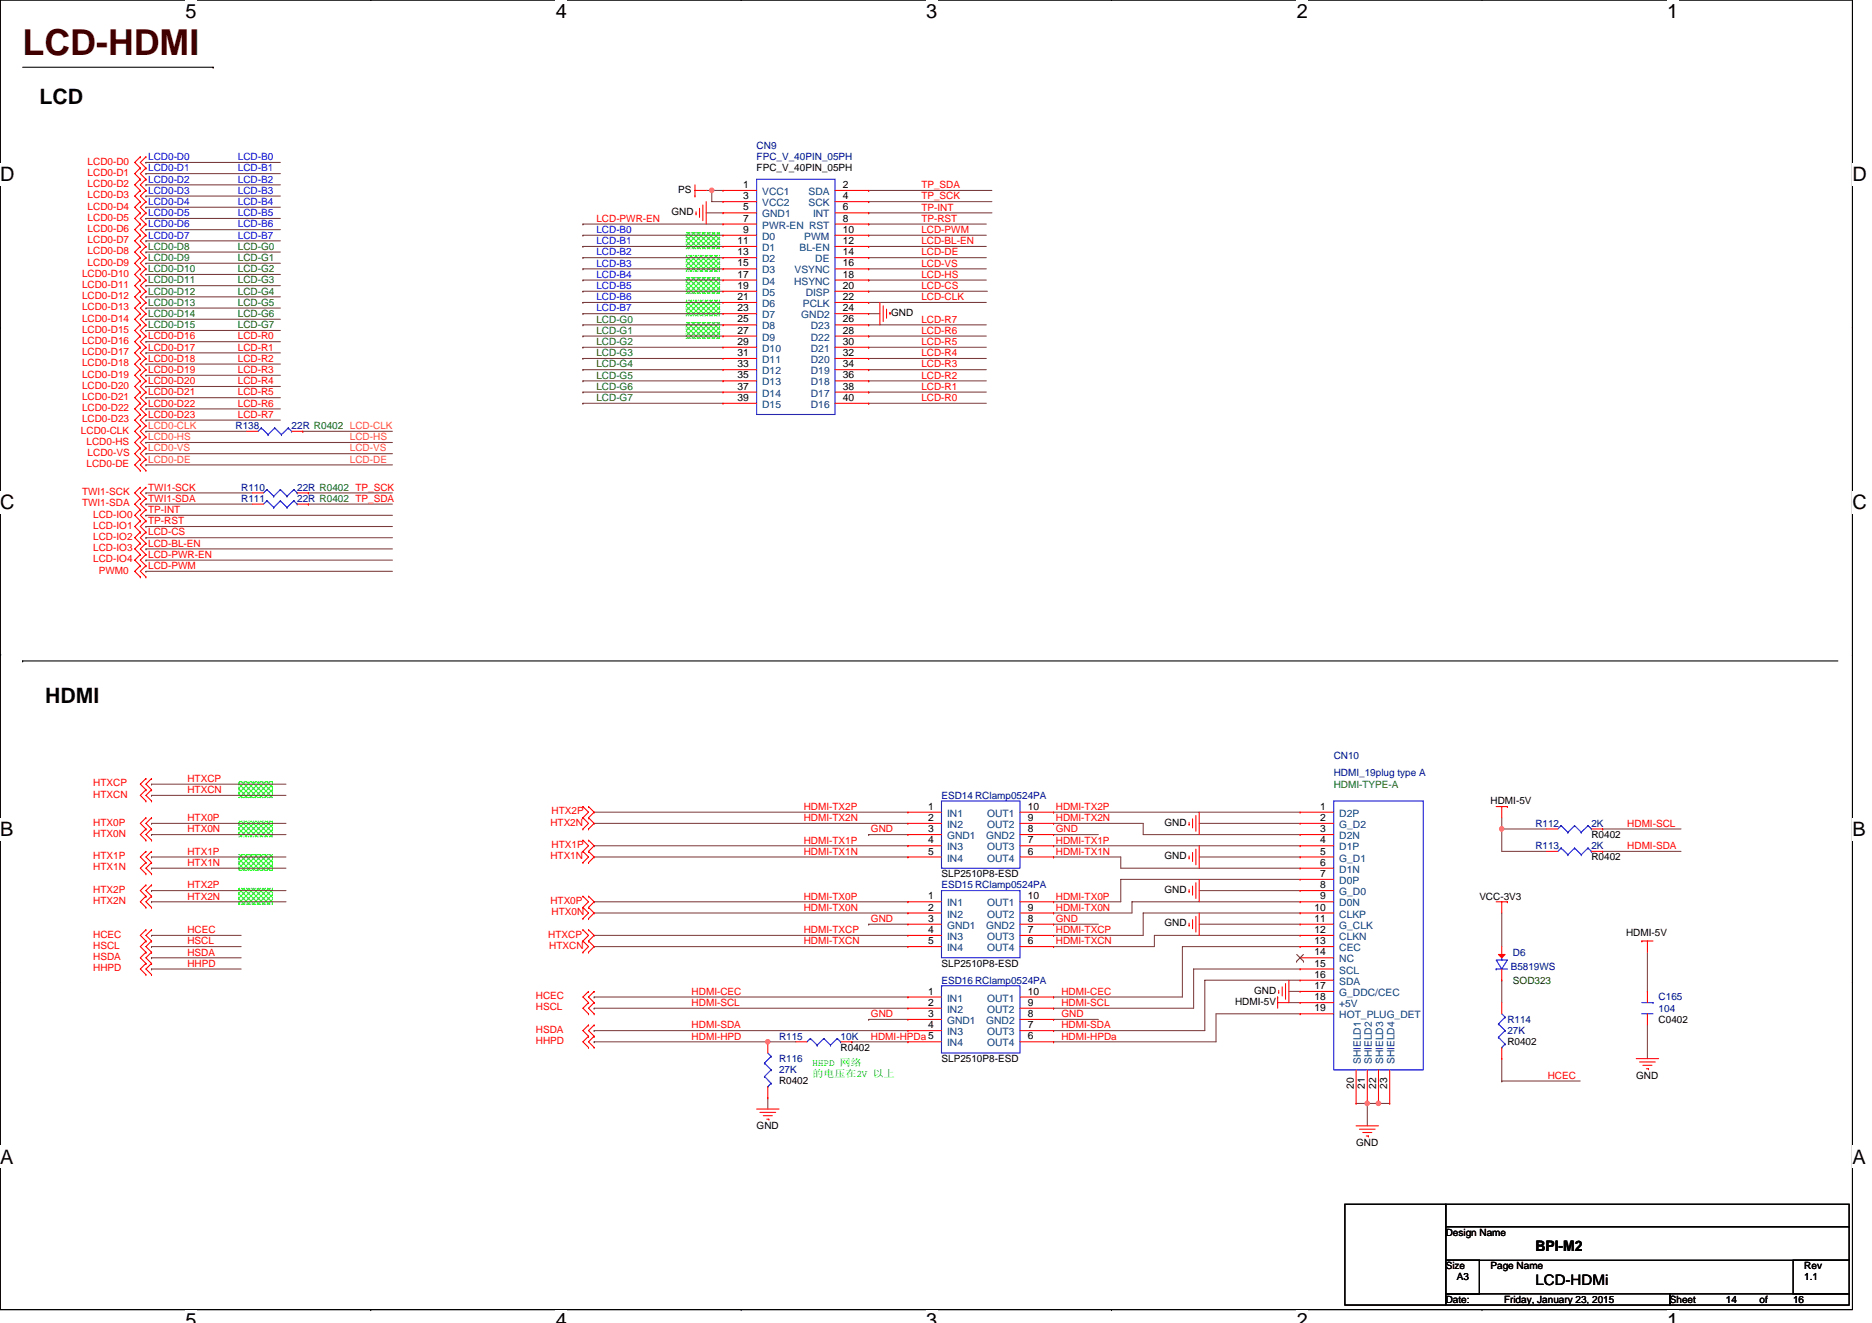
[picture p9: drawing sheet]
<svg xmlns="http://www.w3.org/2000/svg" width="297mm" height="210mm" viewBox="0 0 297 210" stroke-linecap="round" stroke-linejoin="round" font-family="sans-serif">
<path d="M0 0h293.9v207.9h-293.9z" fill="none" stroke="#000" stroke-width=".17"/>
<g fill="#fff">
<path d="M29.4 0h1.8v3.5h-1.8z"/>
<path d="M29.4 207.9h1.8v2h-1.8z"/>
</g>
<path d="M58.8 0h.1M58.8 207.9h.1" fill="none" stroke="#000" stroke-width=".17"/>
<g fill="#fff">
<path d="M88.2 0h1.8v3.5h-1.8z"/>
<path d="M88.2 207.9h1.8v2h-1.8z"/>
</g>
<path d="M117.6 0h.1M117.6 207.9h.1" fill="none" stroke="#000" stroke-width=".17"/>
<g fill="#fff">
<path d="M147 0h1.7v3.5h-1.7z"/>
<path d="M147 207.9h1.7v2h-1.7z"/>
</g>
<path d="M176.4 0h.1M176.4 207.9h.1" fill="none" stroke="#000" stroke-width=".17"/>
<g fill="#fff">
<path d="M205.8 0h1.7v3.5h-1.7z"/>
<path d="M205.8 207.9h1.7v2h-1.7z"/>
</g>
<path d="M235.2 0h.1M235.2 207.9h.1" fill="none" stroke="#000" stroke-width=".17"/>
<g fill="#fff">
<path d="M264.5 0h1.8v3.5h-1.8z"/>
<path d="M264.5 207.9h1.8v2h-1.8z"/>
<path d="M0 26h2.3v3.5h-2.3z"/>
<path d="M293.9 26h2.3v3.5h-2.3z"/>
<path d="M0 77.9h2.3v3.5h-2.3z"/>
<path d="M293.9 77.9h2.3v3.5h-2.3z"/>
</g>
<path d="M0 52h.1M293.9 52h.1" fill="none" stroke="#000" stroke-width=".17"/>
<g fill="#fff">
<path d="M0 129.9h2.1v3.5h-2.1z"/>
<path d="M293.9 129.9h2.1v3.5h-2.1z"/>
</g>
<path d="M0 103.9h.1M293.9 103.9h.1" fill="none" stroke="#000" stroke-width=".17"/>
<path d="M0 103.9h.1" fill="none" stroke="#000" stroke-width=".16"/>
<g fill="#fff">
<path d="M0 181.9h2.2v3.5h-2.2z"/>
<path d="M293.9 181.9h2.2v3.5h-2.2z"/>
</g>
<g fill="none" stroke="#000" stroke-width=".17">
<path d="M3.6 10.7h30.2M33.8 10.7h.1M3.6 104.9h.1M3.6 104.9h288M0 155.9h.1M293.9 155.9h.1M213.4 191.1h16v16h-16zM229.4 191.1h64v3.6h-64zM229.4 194.7h64v5.3h-64zM229.4 200h5.3v5.4h-5.3zM229.4 205.4h35.6v1.7h-35.6zM265 205.4h28.4v1.7h-28.4z"/>
<path d="M284.5 200h8.9v5.4h-8.9z"/>
</g>
<g fill="#0f0" stroke="#0f0" stroke-width=".17" stroke-dasharray="0 .3">
<path d="M108.9 47.6h5.3v2.5h-5.3z" fill-rule="evenodd"/>
<path d="M108.9 51.2h5.3v2.5h-5.3z" fill-rule="evenodd"/>
<path d="M108.9 40.5h5.3v2.5h-5.3z" fill-rule="evenodd"/>
<path d="M108.9 44.1h5.3v2.5h-5.3z" fill-rule="evenodd"/>
<path d="M108.9 37h5.3v2.5h-5.3z" fill-rule="evenodd"/>
<path d="M37.9 130.3h5.3v2.5h-5.3z" fill-rule="evenodd"/>
<path d="M37.9 135.7h5.3v2.5h-5.3z" fill-rule="evenodd"/>
<path d="M37.9 141h5.3v2.5h-5.3z" fill-rule="evenodd"/>
<path d="M37.9 124.1h5.3v2.5h-5.3z" fill-rule="evenodd"/>
</g>
<g fill="none" stroke="#804040" stroke-width=".17">
<path d="M23.2 32.9h.1M23.2 34.7h.1M23.2 36.4h.1M23.2 38.2h.1M23.2 31.1h.1M23.2 25.8h.1M23.2 27.6h.1M23.2 29.3h.1M23.2 32.9h21.3M23.2 34.7h21.3M23.2 36.4h21.3M23.2 38.2h21.3"/>
<path d="M23.2 31.1h21.3M23.2 25.8h21.3M23.2 27.6h21.3M23.2 29.3h21.3M92.5 35.6h.1M92.5 37.3h.1M92.5 39.1h.1M92.5 35.6h22.2M92.5 39.1h22.2M92.5 37.3h22.2M112.1 33.8h2.6M112.1 30.2h.8"/>
<path d="M112.9 30.2v1.8h1.8M112.9 30.2h.1M112.9 30.2h1.8M137.8 32h.1M137.8 30.2h.1M137.8 35.6h.1M137.8 33.8h.1M137.8 39.1h.1M137.8 37.3h.1M137.8 32h19.6M137.8 30.2h19.6M137.8 35.6h18.7"/>
<path d="M137.8 33.8h19.6M137.8 39.1h18.7M137.8 37.3h18.7M23.2 47.1h.1M23.2 43.6h.1M23.2 45.3h.1M23.2 40h.1M23.2 41.8h.1M23.2 48.9h.1M23.2 50.7h.1M23.2 52.5h.1M23.2 54.2h.1"/>
<path d="M23.2 56h.1M23.2 57.8h.1M23.2 59.6h.1M23.2 47.1h21.3M23.2 43.6h21.3M23.2 45.3h21.3M23.2 40h21.3M23.2 41.8h21.3M23.2 48.9h21.3M23.2 50.7h21.3M23.2 52.5h21.3M23.2 54.2h21.3"/>
<path d="M23.2 56h21.3M23.2 57.8h21.3M23.2 59.6h21.3M92.5 56.9h.1M92.5 55.1h.1M92.5 53.3h.1M92.5 51.6h.1M92.5 58.7h.1M92.5 46.2h.1M92.5 48h.1M92.5 49.8h.1M92.5 42.7h.1"/>
<path d="M92.5 40.9h.1M92.5 44.4h.1M92.5 56.9h22.2M92.5 55.1h22.2M92.5 53.3h22.2M92.5 51.6h22.2M92.5 40.9h22.2M92.5 44.4h22.2M92.5 48h22.2M92.5 46.2h22.2M92.5 42.7h22.2M92.5 58.7h22.2"/>
<path d="M92.5 49.8h22.2M137.8 49.8h1.8M137.8 40.9h.1M137.8 44.4h.1M137.8 48h.1M137.8 46.2h.1M137.8 42.7h.1M137.8 58.7h.1M137.8 51.6h.1M137.8 56.9h.1M137.8 55.1h.1M137.8 53.3h.1"/>
<path d="M137.8 56.9h18.7M137.8 55.1h18.7M137.8 53.3h18.7M137.8 51.6h18.7M137.8 40.9h18.7M137.8 44.4h18.7M137.8 48h18.7M137.8 46.2h18.9M137.8 42.7h18.7M137.8 58.7h18.7M23.2 78.2h.1M23.2 68.5h.1"/>
<path d="M23.2 61.3h.1M23.2 63.1h.1M23.2 64.9h.1M23.2 66.7h.1M23.2 73.8h.1M23.2 72h.1M23.2 70.2h.1M23.2 78.2h16.8M23.2 68.5h16M23.2 61.3h21.3M23.2 63.1h21.3M23.2 64.9h21.3"/>
<path d="M23.2 66.7h21.3M23.2 73.8h39.1M23.2 72h39.1M23.2 70.2h39.1M48 68.5h.1M48 68.5h14.3M48.9 78.2h.1M48.9 78.2h13.4M92.5 62.2h.1M92.5 64h.1M92.5 60.5h.1M92.5 60.5h22.2"/>
<path d="M92.5 64h22.2M92.5 62.2h22.2M137.8 60.5h.1M137.8 64h.1M137.8 62.2h.1M137.8 60.5h18.7M137.8 64h18.7M137.8 62.2h18.7M23.2 80h.1M23.2 90.7h.1M23.2 81.8h.1M23.2 83.6h.1"/>
<path d="M23.2 85.3h.1M23.2 87.1h.1M23.2 88.9h.1M23.2 80h16.8M23.2 90.7h39.1M23.2 81.8h39.1M23.2 83.6h39.1M23.2 85.3h39.1M23.2 87.1h39.1M23.2 88.9h39.1M48.9 80h.1M48.9 80h13.4"/>
<path d="M24 132.5h.1M24 130.7h.1M24 124.5h.1M24 137.8h.1M24 136h.1M24 126.2h.1M24 136h21.4M24 130.7h21.4M24 132.5h21.4M24 124.5h21.4M24 137.8h21.4M24 126.2h21.4"/>
<path d="M94.3 128.9h.1M94.3 130.7h.1M94.3 136h.1M94.3 134.2h.1M94.3 136h49.8M94.3 134.2h49.8M94.3 130.7h49.8M94.3 128.9h49.8M137.8 132.5h.1M137.8 132.5h6.3M167.2 130.7h14.2v1.8h24.9M167.2 136h10.6v1.8h28.5"/>
<path d="M167.2 136h.1M167.2 134.2h.1M167.2 130.7h.1M167.2 132.5h.1M167.2 128.9h.1M167.2 134.2h39.1M167.2 132.5h7.1M167.2 128.9h39.1M190.3 130.7h16M190.3 136h16M206.3 139.6h-28.5v3.5h-10.6M238.3 131.6h.1"/>
<path d="M238.3 131.6h7.1M238.3 131.6v3.5h7.1M238.3 129.8v1.8M254.3 135.1h.1M254.3 131.6h.1M254.3 135.1h12.4M254.3 131.6h12.4M24 143.1h.1M24 141.4h.1M24 153.8h.1M24 152h.1M24 150.2h.1"/>
<path d="M24 148.5h.1M24 150.2h14.3M24 148.5h14.3M24 143.1h21.4M24 141.4h21.4M24 153.8h14.3M24 152h14.3M94.3 158.2h.1M94.3 144.9h.1M94.3 143.1h.1M94.3 150.2h.1M94.3 148.5h.1"/>
<path d="M94.3 158.2h49.8M94.3 144.9h49.8M94.3 150.2h49.8M94.3 148.5h49.8M94.3 143.1h49.8M137.8 146.7h.1M137.8 146.7h6.3M167.2 144.9h.1M167.2 150.2h.1M167.2 148.5h.1M167.2 143.1h.1M167.2 146.7h.1"/>
<path d="M167.2 158.2h.1M167.2 146.7h7.1M190.3 146.7h16M190.3 141.4h16M204.5 159.1h1.8M204.5 157.4h1.8M206.3 143.1h-26.7v1.8h-12.4M206.3 144.9h-24.9v3.6h-14.2M206.3 148.5h-23.1v1.7h-16M206.3 150.2h-18.7v8h-20.4M206.3 153.8h-16.9v6.2h-22.2M206.3 155.6h-15.1v8h-24"/>
<path d="M238.3 155.6v3.5M238.3 144.9v5.3M261.4 151.1v6.3M94.3 160h.1M94.3 163.6h.1M94.3 165.4h.1M94.3 165.4h32M94.3 160h49.8M94.3 163.6h49.8M121.8 174.2v1.8M135.2 165.4h.1M135.2 165.4h8.9"/>
<path d="M137.8 161.8h.1M137.8 161.8h6.3M167.2 163.6h.1M167.2 160h.1M167.2 165.4h.1M167.2 161.8h.1M167.2 161.8h7.1M206.3 160.9h-13.3v4.5h-25.8M215.2 175.1h3.5M217 175.1h.1M217 175.1v3.6M218.7 175.1h.1"/>
<path d="M218.7 175.1h1.8M238.3 171.6h.1M238.3 168v3.6M238.3 171.6h12.4M261.4 162.7v5.3"/>
</g>
<g fill="#f0f" stroke="#f0f" stroke-width=".17">
<circle cx="112.9" cy="30.2" r=".35"/>
<circle cx="121.8" cy="165.3" r=".35"/>
<circle cx="216.9" cy="175.1" r=".35"/>
<circle cx="238.3" cy="131.6" r=".35"/>
<circle cx="218.7" cy="175.1" r=".35"/>
</g>
<g fill="none" stroke="#f00" stroke-width=".17">
<path d="M22.3 32h.1M22.3 30.2h.1M22.3 33.8h.1M22.3 35.6h.1M22.3 37.3h.1M22.3 39.1h.1M22.3 26.7h.1M22.3 24.9h.1M22.3 28.4h.1M22.3 30.2l-.9 .9 .9 .9M22.3 32l-.9 .9 .9 .9M22.3 33.8l-.9 .9 .9 .9"/>
<path d="M22.3 35.6l-.9 .8 .9 .9M22.3 37.3l-.9 .9 .9 .9M22.3 24.9l-.9 .9 .9 .9M22.3 26.7l-.9 .9 .9 .8M22.3 28.4l-.9 .9 .9 .9M22.3 39.1l-.9 .9 .9 .9M23.2 32h.1M23.2 30.2h.1M23.2 33.8h.1M23.2 35.6h.1M23.2 37.3h.1M23.2 39.1h.1"/>
<path d="M23.2 26.7h.1M23.2 24.9h.1M23.2 28.4h.1M23.2 30.2l-.9 .9 .9 .9M23.2 32l-.9 .9 .9 .9M23.2 33.8l-.9 .9 .9 .9M23.2 35.6l-.9 .8 .9 .9M23.2 37.3l-.9 .9 .9 .9M23.2 24.9l-.9 .9 .9 .9M23.2 26.7l-.9 .9 .9 .8M23.2 28.4l-.9 .9 .9 .9M23.2 39.1l-.9 .9 .9 .9"/>
<path d="M110.3 30.2h1.8M110.3 31.1h.1M110.3 29.3v1.8M110.4 34h.1M110.4 33.6v.4M111 33.1v1.4M111.5 32.5v2.5M112.1 32v3.6M114.7 30.2h.1M114.7 32h.1M114.7 33.8h.1M114.7 35.6h.1"/>
<path d="M114.7 37.3h.1M114.7 39.1h.1M114.7 30.2h5.4M114.7 32h5.4M114.7 33.8h5.4M114.7 35.6h5.4M114.7 37.3h5.4M114.7 39.1h5.4M132.5 30.2h5.3M132.5 32h5.3M132.5 33.8h5.3M132.5 35.6h5.3"/>
<path d="M132.5 37.3h5.3M132.5 39.1h5.3M137.8 39.1h.1M137.8 37.3h.1M137.8 35.6h.1M137.8 33.8h.1M137.8 32h.1M137.8 30.2h.1M22.3 44.4h.1M22.3 42.7h.1M22.3 46.2h.1M22.3 48h.1"/>
<path d="M22.3 40.9h.1M22.3 49.8h.1M22.3 51.6h.1M22.3 53.3h.1M22.3 55.1h.1M22.3 56.9h.1M22.3 58.7h.1M22.3 42.7l-.9 .9 .9 .8M22.3 44.4l-.9 .9 .9 .9M22.3 46.2l-.9 .9 .9 .9M22.3 40.9l-.9 .9 .9 .9M22.3 48l-.9 .9 .9 .9"/>
<path d="M22.3 49.8l-.9 .9 .9 .9M22.3 51.6l-.9 .9 .9 .8M22.3 53.3l-.9 .9 .9 .9M22.3 55.1l-.9 .9 .9 .9M22.3 56.9l-.9 .9 .9 .9M22.3 58.7l-.9 .9 .9 .9M23.2 44.4h.1M23.2 42.7h.1M23.2 46.2h.1M23.2 48h.1M23.2 40.9h.1M23.2 49.8h.1"/>
<path d="M23.2 51.6h.1M23.2 53.3h.1M23.2 55.1h.1M23.2 56.9h.1M23.2 58.7h.1M23.2 42.7l-.9 .9 .9 .8M23.2 44.4l-.9 .9 .9 .9M23.2 46.2l-.9 .9 .9 .9M23.2 40.9l-.9 .9 .9 .9M23.2 48l-.9 .9 .9 .9M23.2 49.8l-.9 .9 .9 .9M23.2 51.6l-.9 .9 .9 .8"/>
<path d="M23.2 53.3l-.9 .9 .9 .9M23.2 55.1l-.9 .9 .9 .9M23.2 56.9l-.9 .9 .9 .9M23.2 58.7l-.9 .9 .9 .9M114.7 40.9h.1M114.7 44.4h.1M114.7 42.7h.1M114.7 46.2h.1M114.7 48h.1M114.7 49.8h.1M114.7 51.6h.1M114.7 53.3h.1"/>
<path d="M114.7 55.1h.1M114.7 56.9h.1M114.7 58.7h.1M114.7 40.9h5.4M114.7 44.4h5.4M114.7 42.7h5.4M114.7 46.2h5.4M114.7 48h5.4M114.7 49.8h5.4M114.7 51.6h5.4M114.7 53.3h5.4M114.7 55.1h5.4"/>
<path d="M114.7 56.9h5.4M114.7 58.7h5.4M132.5 40.9h5.3M132.5 44.4h5.3M132.5 42.7h5.3M132.5 46.2h5.3M132.5 48h5.3M132.5 49.8h5.3M132.5 51.6h5.3M132.5 53.3h5.3M132.5 55.1h5.3M132.5 56.9h5.3"/>
<path d="M132.5 58.7h5.3M137.8 58.7h.1M137.8 56.9h.1M137.8 55.1h.1M137.8 53.3h.1M137.8 51.6h.1M137.8 49.8h.1M137.8 48h.1M137.8 46.2h.1M137.8 44.4h.1M137.8 42.7h.1M137.8 40.9h.1"/>
<path d="M139.6 48v3.6M140.1 48.5v2.5M140.7 49.1v1.4M141.2 49.6h.1M141.2 49.6v.4M22.3 79.1h.1M22.3 77.3h.1M22.3 69.3h.1M22.3 67.6h.1M22.3 60.5h.1M22.3 62.2h.1M22.3 64h.1"/>
<path d="M22.3 65.8h.1M22.3 74.7h.1M22.3 72.9h.1M22.3 71.1h.1M22.3 77.3l-.9 .9 .9 .9M22.3 79.1l-.9 .9 .9 .9M22.3 67.6l-.9 .9 .9 .8M22.3 60.5l-.9 .8 .9 .9M22.3 62.2l-.9 .9 .9 .9M22.3 64l-.9 .9 .9 .9M22.3 65.8l-.9 .9 .9 .9M22.3 72.9l-.9 .9 .9 .9"/>
<path d="M22.3 69.3l-.9 .9 .9 .9M22.3 71.1l-.9 .9 .9 .9M23.2 79.1h.1M23.2 77.3h.1M23.2 69.3h.1M23.2 67.6h.1M23.2 60.5h.1M23.2 62.2h.1M23.2 64h.1M23.2 65.8h.1M23.2 74.7h.1M23.2 72.9h.1"/>
<path d="M23.2 71.1h.1M23.2 77.3l-.9 .9 .9 .9M23.2 79.1l-.9 .9 .9 .9M23.2 67.6l-.9 .9 .9 .8M23.2 60.5l-.9 .8 .9 .9M23.2 62.2l-.9 .9 .9 .9M23.2 64l-.9 .9 .9 .9M23.2 65.8l-.9 .9 .9 .9M23.2 72.9l-.9 .9 .9 .9M23.2 69.3l-.9 .9 .9 .9M23.2 71.1l-.9 .9 .9 .9M39.2 68.5h1.7"/>
<path d="M40 78.2h1.8M46.3 68.5h1.7M47.2 78.2h1.7M48 68.5h.1M48.9 78.2h.1M114.7 60.5h.1M114.7 62.2h.1M114.7 64h.1M114.7 60.5h5.4M114.7 62.2h5.4M114.7 64h5.4M132.5 60.5h5.3"/>
<path d="M132.5 62.2h5.3M132.5 64h5.3M137.8 64h.1M137.8 62.2h.1M137.8 60.5h.1M22.3 80.9h.1M22.3 91.6h.1M22.3 89.8h.1M22.3 82.7h.1M22.3 84.5h.1M22.3 86.2h.1M22.3 88h.1"/>
<path d="M22.3 89.8l-.9 .9 .9 .9M22.3 80.9l-.9 .9 .9 .9M22.3 82.7l-.9 .9 .9 .9M22.3 84.5l-.9 .8 .9 .9M22.3 86.2l-.9 .9 .9 .9M22.3 88l-.9 .9 .9 .9M23.2 80.9h.1M23.2 91.6h.1M23.2 89.8h.1M23.2 82.7h.1M23.2 84.5h.1M23.2 86.2h.1"/>
<path d="M23.2 88h.1M23.2 89.8l-.9 .9 .9 .9M23.2 80.9l-.9 .9 .9 .9M23.2 82.7l-.9 .9 .9 .9M23.2 84.5l-.9 .8 .9 .9M23.2 86.2l-.9 .9 .9 .9M23.2 88l-.9 .9 .9 .9M40 80h1.8M47.2 80h1.7M48.9 80h.1M23.2 135.1h.1M23.2 136.9h.1"/>
<path d="M23.2 129.8h.1M23.2 131.6h.1M23.2 138.7h.1M23.2 133.3h.1M23.2 125.3h.1M23.2 127.1h.1M23.2 123.6h.1M23.2 135.1l-.9 .9 .9 .9M23.2 129.8l-.9 .9 .9 .9M23.2 136.9l-.9 .9 .9 .9M23.2 131.6l-.9 .9 .9 .8M23.2 125.3l-.9 .9 .9 .9"/>
<path d="M23.2 123.6l-.9 .9 .9 .8M24 135.1h.1M24 136.9h.1M24 129.8h.1M24 131.6h.1M24 138.7h.1M24 133.3h.1M24 125.3h.1M24 127.1h.1M24 123.6h.1M24 135.1l-.8 .9 .8 .9M24 129.8l-.8 .9 .8 .9"/>
<path d="M24 136.9l-.8 .9 .8 .9M24 131.6l-.8 .9 .8 .8M24 125.3l-.8 .9 .8 .9M24 123.6l-.8 .9 .8 .8M92.5 128h.1M92.5 129.8h.1M92.5 131.6h.1M92.5 133.3h.1M92.5 135.1h.1M92.5 136.9h.1M92.5 128l.9 .9-.9 .9M92.5 129.8l.9 .9-.9 .9"/>
<path d="M92.5 133.3l.9 .9-.9 .9M92.5 135.1l.9 .9-.9 .9M93.4 129.8h.1M93.4 128h.1M93.4 131.6h.1M93.4 135.1h.1M93.4 133.3h.1M93.4 136.9h.1M93.4 128l.9 .9-.9 .9M93.4 129.8l.9 .9-.9 .9M93.4 133.3l.9 .9-.9 .9M93.4 135.1l.9 .9-.9 .9"/>
<path d="M144.1 128.9h.1M144.1 130.7h.1M144.1 134.2h.1M144.1 136h.1M144.1 132.5h.1M144.1 128.9h5.3M144.1 130.7h5.3M144.1 132.5h5.3M144.1 134.2h5.3M144.1 136h5.3M161.8 128.9h5.4M161.8 130.7h5.4"/>
<path d="M161.8 132.5h5.4M161.8 134.2h5.4M161.8 136h5.4M167.2 128.9h.1M167.2 130.7h.1M167.2 132.5h.1M167.2 134.2h.1M167.2 136h.1M188.7 136.2h.1M188.7 130.9h.1M188.7 130.5v.4M188.7 135.8v.4"/>
<path d="M189.2 135.3v1.4M189.2 130v1.4M189.8 134.8v2.5M189.8 129.4v2.5M190.3 134.2v3.6M190.3 128.9v3.6M190.3 139.6v3.5M206.3 128.9h.1M206.3 130.7h.1M206.3 132.5h.1M206.3 134.2h.1M206.3 136h.1"/>
<path d="M206.3 137.8h.1M206.3 139.6h.1M206.3 128.9h5.3M206.3 130.7h5.3M206.3 132.5h5.3M206.3 134.2h5.3M206.3 136h5.3M206.3 137.8h5.3M206.3 139.6h5.3M237.4 128h1.8M238.3 128v1.8M239.2 128h.1"/>
<path d="M245.4 135.1h1.8M245.4 131.6h1.8M252.5 135.1h1.8M252.5 131.6h1.8M254.3 135.1h.1M254.3 131.6h.1M23.2 142.2h.1M23.2 144h.1M23.2 140.5h.1M23.2 152.9h.1M23.2 154.7h.1M23.2 149.4h.1"/>
<path d="M23.2 151.1h.1M23.2 147.6h.1M23.2 142.2l-.9 .9 .9 .9M23.2 140.5l-.9 .9 .9 .8M23.2 152.9l-.9 .9 .9 .9M23.2 149.4l-.9 .8 .9 .9M23.2 151.1l-.9 .9 .9 .9M23.2 147.6l-.9 .9 .9 .9M24 142.2h.1M24 144h.1M24 140.5h.1M24 152.9h.1"/>
<path d="M24 154.7h.1M24 149.4h.1M24 151.1h.1M24 147.6h.1M24 142.2l-.8 .9 .8 .9M24 140.5l-.8 .9 .8 .8M24 152.9l-.8 .9 .8 .9M24 149.4l-.8 .8 .8 .9M24 151.1l-.8 .9 .8 .9M24 147.6l-.8 .9 .8 .9M92.5 142.2h.1M92.5 144h.1"/>
<path d="M92.5 145.8h.1M92.5 147.6h.1M92.5 149.4h.1M92.5 151.1h.1M92.5 142.2l.9 .9-.9 .9M92.5 144l.9 .9-.9 .9M92.5 147.6l.9 .9-.9 .9M92.5 149.4l.9 .8-.9 .9M93.4 159.1h.1M93.4 157.4h.1M93.4 144h.1M93.4 142.2h.1"/>
<path d="M93.4 145.8h.1M93.4 149.4h.1M93.4 147.6h.1M93.4 151.1h.1M93.4 159.1l-.9 .9 .9 .9M93.4 157.4l-.9 .8 .9 .9M93.4 142.2l.9 .9-.9 .9M93.4 144l.9 .9-.9 .9M93.4 147.6l.9 .9-.9 .9M93.4 149.4l.9 .8-.9 .9M94.3 159.1h.1M94.3 157.4h.1"/>
<path d="M94.3 159.1l-.9 .9 .9 .9M94.3 157.4l-.9 .8 .9 .9M144.1 158.2h.1M144.1 143.1h.1M144.1 144.9h.1M144.1 148.5h.1M144.1 150.2h.1M144.1 146.7h.1M144.1 143.1h5.3M144.1 158.2h5.3M144.1 144.9h5.3M144.1 146.7h5.3"/>
<path d="M144.1 148.5h5.3M144.1 150.2h5.3M161.8 143.1h5.4M161.8 158.2h5.4M161.8 144.9h5.4M161.8 146.7h5.4M161.8 148.5h5.4M161.8 150.2h5.4M167.2 158.2h.1M167.2 143.1h.1M167.2 144.9h.1M167.2 146.7h.1"/>
<path d="M167.2 148.5h.1M167.2 150.2h.1M188.7 146.9h.1M188.7 141.5h.1M188.7 141.2v.3M188.7 146.5v.4M189.2 146v1.4M189.2 140.6v1.5M189.8 145.4v2.5M189.8 140.1v2.5M190.3 144.9v3.6M202.7 158.2h.1"/>
<path d="M202.7 158.2v1.8M202.9 157.5h.1M202.9 157.2v.3M203.5 156.6v1.5M204 156.1v2.5M204.5 155.6v3.5h-1.8M206.3 141.4h.1M206.3 143.1h.1M206.3 144.9h.1M206.3 146.7h.1M206.3 148.5h.1M206.3 150.2h.1"/>
<path d="M206.3 152h.1M206.3 153.8h.1M206.3 155.6h.1M206.3 157.4h.1M206.3 159.1h.1M206.3 143.1h5.3M206.3 141.4h5.3M206.3 144.9h5.3M206.3 146.7h5.3M206.3 148.5h5.3M206.3 150.2h5.3M206.3 152h5.3"/>
<path d="M206.3 153.8h5.3M206.3 155.6h5.3M206.3 157.4h5.3M206.3 159.1h5.3M237.4 143.1h1.8M238.3 143.1v1.8M238.3 159.1v1.8M238.3 150.2v1.8M238.3 155.6h.1M238.3 153.8v1.8M239.2 143.1h.1M260.5 149.4h.1"/>
<path d="M260.5 149.4h1.8M261.4 149.4v1.7M261.4 157.4h.1M261.4 157.4v1.7M93.4 164.5h.1M93.4 166.2h.1M93.4 160.9h.1M93.4 162.7h.1M93.4 164.5l-.9 .9 .9 .8M93.4 162.7l-.9 .9 .9 .9M94.3 164.5h.1M94.3 166.2h.1"/>
<path d="M94.3 160.9h.1M94.3 162.7h.1M94.3 164.5l-.9 .9 .9 .8M94.3 162.7l-.9 .9 .9 .9M120.1 176h3.5M120.6 176.6h2.5M121.1 177.1h1.5M121.7 177.6h.3M121.8 165.4v1.7M121.8 174.2h.1M121.8 172.5v1.7M122 177.6h.1"/>
<path d="M126.3 165.4h1.8M133.4 165.4h1.8M135.2 165.4h.1M144.1 160h.1M144.1 163.6h.1M144.1 165.4h.1M144.1 161.8h.1M144.1 160h5.3M144.1 163.6h5.3M144.1 165.4h5.3M144.1 161.8h5.3M161.8 160h5.4"/>
<path d="M161.8 163.6h5.4M161.8 165.4h5.4M161.8 161.8h5.4M167.2 160h.1M167.2 161.8h.1M167.2 163.6h.1M167.2 165.4h.1M206.3 160.9h.1M206.3 160.9h5.3M215.2 178.7h3.5M215.2 175.1h.1M215.2 169.8v5.3"/>
<path d="M215.7 179.2h2.5M216.2 179.7h1.5M217 175.1h.1M217 169.8v5.3M218.7 175.1h.1M218.7 169.8v5.3M220.5 175.1h.1M220.5 169.8v5.3M238.3 168h.1M238.3 166.2v1.8M259.6 168h3.6M260.2 168.6h2.5"/>
<path d="M260.7 169.1h1.4M261.2 169.6h.4M261.4 160.9v1.8M261.6 169.6h.1M216.8 180.3h.3M217.1 180.3h.1"/>
</g>
<g fill="none" stroke="#00f" stroke-width=".17">
<path d="M120.1 28.4h12.4v37.4h-12.4zM41.5 67.9h.1M41.5 67.9l-.6 .6M41.5 67.9l1 1.1M42.4 79.5h.1M42.4 77.7h.1M42.4 79.5l-.6 .5M42.4 79.5l1 1M42.4 77.7l-.6 .5M42.4 77.7l1 1.1M42.5 69h.1M43.4 78.8h.1"/>
<path d="M43.6 67.9h.1M43.6 67.9l-1.1 1.1M43.6 67.9l1.1 1.1M44.5 79.5h.1M44.5 77.7h.1M44.5 79.5l-1.1 1M44.5 79.5l1 1M44.5 77.7l-1.1 1.1M44.5 77.7l1 1.1M44.7 69h.1M45.5 78.8h.1M45.7 67.9h.1"/>
<path d="M45.7 67.9l-1 1.1M45.7 67.9l.6 .6M46.3 68.5h.1M46.6 79.5h.1M46.6 77.7h.1M46.6 79.5l-1.1 1M46.6 79.5l.6 .5M46.6 77.7l-1.1 1.1M46.6 77.7l.6 .5M47.2 78.2h.1M43.4 80.5h.1M45.5 80.5h.1"/>
<path d="M47.2 80h.1M149.4 127.1h12.4v10.7h-12.4zM211.6 127.1h14.2v42.7h-14.2zM247.7 134.6h.1M247.7 131h.1M247.7 134.6l-.5 .5M247.7 134.6l1.1 1.1M247.7 131l-.5 .6M247.7 131l1.1 1.1M248.8 135.7h.1M248.8 132.1h.1M249.8 134.6h.1"/>
<path d="M249.8 131h.1M249.8 134.6l-1 1.1M249.8 134.6l1.1 1.1M249.8 131l-1 1.1M249.8 131l1.1 1.1M250.9 135.7h.1M250.9 132.1h.1M252 134.6h.1M252 131h.1M252 134.6l-1.1 1.1M252 134.6l.5 .5M252 131l-1.1 1.1"/>
<path d="M252 131l.5 .6M252.5 135.1h.1M252.5 131.6h.1M149.4 156.5h12.4v10.6h-12.4zM149.4 141.4h12.4v10.6h-12.4zM237.4 152.4h1.8l-.9 1.4zM237.4 153.8h.1M237.4 153.8h1.8M238.3 152v.4M260.5 159.1h1.8M262.3 159.1h.1M121.3 168.7h.1"/>
<path d="M121.3 170.9h.1M121.3 168.7l1.1 1.1M121.3 170.9l1.1 1M121.8 172.5h.1M121.8 167.1l.6 .6M122.4 167.7h.1M122.4 169.8h.1M122.4 171.9h.1M122.4 167.7l-1.1 1M122.4 169.8l-1.1 1.1M122.4 171.9l-.6 .6M128.6 164.8h.1"/>
<path d="M128.6 164.8l-.5 .6M128.6 164.8l1.1 1.1M129.7 165.9h.1M130.7 164.8h.1M130.7 164.8l-1 1.1M130.7 164.8l1.1 1.1M131.8 165.9h.1M132.9 164.8h.1M132.9 164.8l-1.1 1.1M132.9 164.8l.5 .6M133.4 165.4h.1M237.8 162.5h.1"/>
<path d="M237.8 164.6h.1M237.8 162.5l1 1.1M237.8 164.6l1 1.1M238.3 166.2h.1M238.3 160.9l.5 .5M238.8 161.4h.1M238.8 163.6h.1M238.8 165.7h.1M238.8 161.4l-1 1.1M238.8 163.6l-1 1M238.8 165.7l-.5 .5M260.5 160.9h1.8"/>
</g>
<path d="M205.7 152.6h.1M205.8 151.5l1 1.1M206.8 151.5l-1.1 1.1M206.8 152.6h.1" fill="none" stroke="#804000" stroke-width=".16"/>
<path d="M237.8 151.5h1l-.5 .5z" fill="#f00" stroke="#f00" stroke-width=".17"/>
<text font-size="5.7" fill="#400000" x="3.6" y="8.7">LCD-HDMI</text>
<g font-size="3.4">
<text x="6.3" y="16.4">LCD</text>
<text x="7.2" y="111.6">HDMI</text>
</g>
<g font-size="3.2">
<text x="29.4" y="2.8">5</text>
<text x="88.2" y="2.8">4</text>
<text x="147" y="2.8">3</text>
<text x="205.8" y="2.8">2</text>
<text x="264.5" y="2.8">1</text>
<text x="0" y="28.8">D</text>
<text x="293.9" y="28.8">D</text>
<text x="0" y="80.8">C</text>
<text x="293.9" y="80.8">C</text>
<text x="0" y="132.7">B</text>
<text x="293.9" y="132.7">B</text>
<text x="0" y="184.7">A</text>
<text x="293.9" y="184.7">A</text>
<text x="29.4" y="210.7">5</text>
<text x="88.2" y="210.7">4</text>
<text x="147" y="210.7">3</text>
<text x="205.8" y="210.7">2</text>
<text x="264.5" y="210.7">1</text>
</g>
<g font-size="2.3">
<text x="243.6" y="203.9">LCD-HDMi</text>
<text x="243.6" y="198.6">BPI-M2</text>
</g>
<g font-size="1.6" fill="#000080">
<text x="120.1" y="23.6">CN9</text>
<text x="120.1" y="25.4">FPC_V_40PIN_05PH</text>
<text x="37.4" y="68.1">R138</text>
<text x="46.3" y="68.1">22R R0402 LCD-CLK</text>
<text x="38.3" y="77.9">R110</text>
<text x="47.2" y="77.9">22R R0402 TP_SCK</text>
<text x="38.3" y="79.7">R111</text>
<text x="47.2" y="79.7">22R R0402 TP_SDA</text>
<text x="211.6" y="120.5">CN10</text>
<text x="211.6" y="123.2">HDMI_19plug type A</text>
<text x="149.4" y="126.8">ESD14 RClamp0524PA</text>
<text x="243.6" y="131.2">R112</text>
<text x="252.5" y="131.2">2K</text>
<text x="243.6" y="134.8">R113</text>
<text x="252.5" y="134.8">2K</text>
<text x="149.4" y="141">ESD15 RClamp0524PA</text>
<text x="239.7" y="154">B5819WS</text>
<text x="240.1" y="151.7">D6</text>
<text x="149.4" y="156.1">ESD16 RClamp0524PA</text>
<text x="263.2" y="158.8">C165</text>
<text x="263.2" y="160.5">104</text>
<text x="123.6" y="165">R115</text>
<text x="133.4" y="165">10K</text>
<text x="239.2" y="162.3">R114</text>
<text x="239.2" y="164.1">27K</text>
<text x="123.6" y="168.6">R116</text>
<text x="123.6" y="170.3">27K</text>
</g>
<g font-size="1.6" fill="#f00">
<text x="13.9" y="26.1">LCD0-D0</text>
<text x="13.9" y="27.9">LCD0-D1</text>
<text x="13.9" y="29.7">LCD0-D2</text>
<text x="146.2" y="29.9">TP_SDA</text>
<text x="13.9" y="31.5">LCD0-D3</text>
<text x="13.9" y="33.3">LCD0-D4</text>
<text x="13.9" y="35">LCD0-D5</text>
<text x="94.6" y="35.2">LCD-PWR-EN</text>
<text x="146.2" y="31.6">TP_SCK</text>
<text x="146.2" y="35.2">TP-RST</text>
<text x="146.2" y="33.4">TP-INT</text>
<text x="13.9" y="36.8">LCD0-D6</text>
<text x="13.9" y="38.6">LCD0-D7</text>
<text x="13.9" y="40.4">LCD0-D8</text>
<text x="146.2" y="40.5">LCD-DE</text>
<text x="146.2" y="38.8">LCD-BL-EN</text>
<text x="146.2" y="37">LCD-PWM</text>
<text x="13" y="43.9">LCD0-D10</text>
<text x="13" y="45.7">LCD0-D11</text>
<text x="13" y="47.5">LCD0-D12</text>
<text x="13.9" y="42.1">LCD0-D9</text>
<text x="146.2" y="44.1">LCD-HS</text>
<text x="146.2" y="47.6">LCD-CLK</text>
<text x="146.2" y="45.9">LCD-CS</text>
<text x="146.2" y="42.3">LCD-VS</text>
<text x="13" y="49.3">LCD0-D13</text>
<text x="13" y="51">LCD0-D14</text>
<text x="13" y="52.8">LCD0-D15</text>
<text x="23.5" y="53.9">LCD0-D16</text>
<text x="37.7" y="53.9">LCD-R0</text>
<text x="146.2" y="51.2">LCD-R7</text>
<text x="146.2" y="53">LCD-R6</text>
<text x="13" y="54.6">LCD0-D16</text>
<text x="13" y="56.4">LCD0-D17</text>
<text x="13" y="58.1">LCD0-D18</text>
<text x="13" y="59.9">LCD0-D19</text>
<text x="23.5" y="55.6">LCD0-D17</text>
<text x="23.5" y="57.4">LCD0-D18</text>
<text x="23.5" y="59.2">LCD0-D19</text>
<text x="37.7" y="55.6">LCD-R1</text>
<text x="37.7" y="57.4">LCD-R2</text>
<text x="37.7" y="59.2">LCD-R3</text>
<text x="146.2" y="58.3">LCD-R3</text>
<text x="146.2" y="56.5">LCD-R4</text>
<text x="146.2" y="54.8">LCD-R5</text>
<text x="13" y="61.7">LCD0-D20</text>
<text x="13" y="63.5">LCD0-D21</text>
<text x="13" y="65.3">LCD0-D22</text>
<text x="23.5" y="61">LCD0-D20</text>
<text x="23.5" y="62.8">LCD0-D21</text>
<text x="23.5" y="64.5">LCD0-D22</text>
<text x="37.7" y="61">LCD-R4</text>
<text x="37.7" y="62.8">LCD-R5</text>
<text x="37.7" y="64.5">LCD-R6</text>
<text x="146.2" y="60.1">LCD-R2</text>
<text x="146.2" y="63.6">LCD-R0</text>
<text x="146.2" y="61.9">LCD-R1</text>
<text x="12.8" y="68.8">LCD0-CLK</text>
<text x="13" y="67">LCD0-D23</text>
<text x="13.7" y="70.6">LCD0-HS</text>
<text x="23.5" y="66.3">LCD0-D23</text>
<text x="37.7" y="66.3">LCD-R7</text>
<text x="13.7" y="74.1">LCD0-DE</text>
<text x="13.9" y="72.4">LCD0-VS</text>
<text x="23.5" y="77.9">TWI1-SCK</text>
<text x="13" y="78.6">TWI1-SCK</text>
<text x="13" y="80.4">TWI1-SDA</text>
<text x="14.8" y="82.1">LCD-IO0</text>
<text x="14.8" y="83.9">LCD-IO1</text>
<text x="23.5" y="79.7">TWI1-SDA</text>
<text x="23.5" y="81.4">TP-INT</text>
<text x="23.5" y="83.2">TP-RST</text>
<text x="14.8" y="85.7">LCD-IO2</text>
<text x="14.8" y="87.5">LCD-IO3</text>
<text x="14.8" y="89.3">LCD-IO4</text>
<text x="23.5" y="85">LCD-CS</text>
<text x="23.5" y="86.8">LCD-BL-EN</text>
<text x="23.5" y="88.5">LCD-PWR-EN</text>
<text x="15.7" y="91">PWM0</text>
<text x="23.5" y="90.3">LCD-PWM</text>
<text x="14.8" y="124.8">HTXCP</text>
<text x="29.7" y="124.1">HTXCP</text>
<text x="29.7" y="125.9">HTXCN</text>
<text x="14.8" y="131">HTX0P</text>
<text x="14.8" y="126.6">HTXCN</text>
<text x="29.7" y="130.3">HTX0P</text>
<text x="87.3" y="131">HTX2N</text>
<text x="87.5" y="129.3">HTX2P</text>
<text x="127.5" y="128.5">HDMI-TX2P</text>
<text x="127.5" y="130.3">HDMI-TX2N</text>
<text x="167.5" y="130.3">HDMI-TX2N</text>
<text x="167.5" y="128.5">HDMI-TX2P</text>
<text x="258.2" y="131.2">HDMI-SCL</text>
<text x="14.8" y="136.4">HTX1P</text>
<text x="14.8" y="132.8">HTX0N</text>
<text x="29.7" y="132.1">HTX0N</text>
<text x="29.7" y="137.4">HTX1N</text>
<text x="29.7" y="135.7">HTX1P</text>
<text x="87.3" y="136.4">HTX1N</text>
<text x="87.5" y="134.6">HTX1P</text>
<text x="127.5" y="135.7">HDMI-TX1N</text>
<text x="127.5" y="133.9">HDMI-TX1P</text>
<text x="138.2" y="132.1">GND</text>
<text x="167.5" y="135.7">HDMI-TX1N</text>
<text x="167.5" y="133.9">HDMI-TX1P</text>
<text x="167.5" y="132.1">GND</text>
<text x="258.2" y="134.8">HDMI-SDA</text>
<text x="14.8" y="143.5">HTX2N</text>
<text x="14.8" y="141.7">HTX2P</text>
<text x="14.8" y="138.2">HTX1N</text>
<text x="29.7" y="142.8">HTX2N</text>
<text x="29.7" y="141">HTX2P</text>
<text x="87.3" y="143.5">HTX0P</text>
<text x="127.5" y="142.8">HDMI-TX0P</text>
<text x="167.5" y="142.8">HDMI-TX0P</text>
<text x="14.8" y="148.8">HCEC</text>
<text x="29.7" y="149.9">HSCL</text>
<text x="29.7" y="148.1">HCEC</text>
<text x="87" y="148.8">HTXCP</text>
<text x="87.5" y="145.3">HTX0N</text>
<text x="127.5" y="144.5">HDMI-TX0N</text>
<text x="127.5" y="149.9">HDMI-TXCN</text>
<text x="127.5" y="148.1">HDMI-TXCP</text>
<text x="138.2" y="146.3">GND</text>
<text x="167.5" y="144.5">HDMI-TX0N</text>
<text x="167.5" y="149.9">HDMI-TXCN</text>
<text x="167.5" y="148.1">HDMI-TXCP</text>
<text x="167.5" y="146.3">GND</text>
<text x="14.8" y="154.2">HHPD</text>
<text x="14.8" y="150.6">HSCL</text>
<text x="14.8" y="152.4">HSDA</text>
<text x="29.7" y="153.4">HHPD</text>
<text x="29.7" y="151.7">HSDA</text>
<text x="87.2" y="150.6">HTXCN</text>
<text x="85" y="160.4">HSCL</text>
<text x="85" y="158.6">HCEC</text>
<text x="109.7" y="157.9">HDMI-CEC</text>
<text x="109.7" y="159.7">HDMI-SCL</text>
<text x="138.2" y="161.4">GND</text>
<text x="168.4" y="159.7">HDMI-SCL</text>
<text x="168.4" y="157.9">HDMI-CEC</text>
<text x="168.4" y="161.4">GND</text>
<text x="85" y="165.7">HHPD</text>
<text x="85" y="163.9">HSDA</text>
<text x="109.7" y="163.2">HDMI-SDA</text>
<text x="109.7" y="165">HDMI-HPD</text>
<text x="138.2" y="165">HDMI-HPDa5</text>
<text x="168.4" y="163.2">HDMI-SDA</text>
<text x="168.4" y="165">HDMI-HPDa</text>
<text x="245.6" y="171.2">HCEC</text>
</g>
<g font-size="1.6" fill="#00f">
<text x="23.5" y="25.4">LCD0-D0</text>
<text x="23.5" y="27.2">LCD0-D1</text>
<text x="23.5" y="29">LCD0-D2</text>
<text x="37.7" y="25.4">LCD-B0</text>
<text x="37.7" y="27.2">LCD-B1</text>
<text x="37.7" y="29">LCD-B2</text>
<text x="23.5" y="32.5">LCD0-D4</text>
<text x="23.5" y="34.3">LCD0-D5</text>
<text x="23.5" y="30.8">LCD0-D3</text>
<text x="37.7" y="32.5">LCD-B4</text>
<text x="37.7" y="34.3">LCD-B5</text>
<text x="37.7" y="30.8">LCD-B3</text>
<text x="23.5" y="36.1">LCD0-D6</text>
<text x="23.5" y="37.9">LCD0-D7</text>
<text x="37.7" y="36.1">LCD-B6</text>
<text x="37.7" y="37.9">LCD-B7</text>
<text x="94.6" y="37">LCD-B0</text>
<text x="94.6" y="38.8">LCD-B1</text>
<text x="94.6" y="40.5">LCD-B2</text>
<text x="94.6" y="45.9">LCD-B5</text>
<text x="94.6" y="47.6">LCD-B6</text>
<text x="94.6" y="42.3">LCD-B3</text>
<text x="94.6" y="44.1">LCD-B4</text>
<text x="94.6" y="49.4">LCD-B7</text>
</g>
<g font-size="1.6">
<text x="117.9" y="29.8">1</text>
<text x="120.1" y="27.2">FPC_V_40PIN_05PH</text>
<text x="133.7" y="29.8">2</text>
<text x="106.5" y="34.1">GND</text>
<text x="107.6" y="30.6">PS</text>
<text x="117.9" y="31.6">3</text>
<text x="117.9" y="33.4">5</text>
<text x="117.9" y="35.2">7</text>
<text x="133.7" y="31.6">4</text>
<text x="133.7" y="33.4">6</text>
<text x="133.7" y="35.2">8</text>
<text x="117" y="38.7">11</text>
<text x="117" y="40.5">13</text>
<text x="117.9" y="37">9</text>
<text x="133.7" y="38.7">12</text>
<text x="133.7" y="40.5">14</text>
<text x="133.7" y="37">10</text>
<text x="117" y="44.1">17</text>
<text x="117" y="42.3">15</text>
<text x="117" y="45.8">19</text>
<text x="117" y="47.6">21</text>
<text x="133.7" y="47.6">22</text>
<text x="133.7" y="44.1">18</text>
<text x="133.7" y="45.8">20</text>
<text x="133.7" y="42.3">16</text>
<text x="117" y="49.4">23</text>
<text x="117" y="51.2">25</text>
<text x="117" y="53">27</text>
<text x="133.7" y="49.4">24</text>
<text x="133.7" y="53">28</text>
<text x="133.7" y="51.2">26</text>
<text x="141.4" y="50.1">GND</text>
<text x="117" y="54.7">29</text>
<text x="117" y="56.5">31</text>
<text x="117" y="58.3">33</text>
<text x="133.7" y="58.3">34</text>
<text x="133.7" y="56.5">32</text>
<text x="133.7" y="54.7">30</text>
<text x="117" y="60.1">35</text>
<text x="117" y="61.8">37</text>
<text x="117" y="63.6">39</text>
<text x="133.7" y="63.6">40</text>
<text x="133.7" y="61.8">38</text>
<text x="133.7" y="60.1">36</text>
<text x="147.3" y="128.5">1</text>
<text x="147.3" y="130.3">2</text>
<text x="163.1" y="128.5">10</text>
<text x="163.1" y="130.3">9</text>
<text x="184.8" y="131">GND</text>
<text x="209.5" y="128.5">1</text>
<text x="209.5" y="130.3">2</text>
<text x="236.5" y="127.7">HDMI-5V</text>
<text x="147.3" y="133.9">4</text>
<text x="147.3" y="135.6">5</text>
<text x="147.3" y="132.1">3</text>
<text x="163.1" y="132.1">8</text>
<text x="163.1" y="133.9">7</text>
<text x="163.1" y="135.6">6</text>
<text x="184.8" y="136.4">GND</text>
<text x="209.5" y="132.1">3</text>
<text x="209.5" y="133.9">4</text>
<text x="209.5" y="135.6">5</text>
<text x="209.5" y="137.4">6</text>
<text x="252.5" y="136.5">R0402</text>
<text x="252.5" y="133">R0402</text>
<text x="147.3" y="142.7">1</text>
<text x="149.4" y="139.2">SLP2510P8-ESD</text>
<text x="163.1" y="142.7">10</text>
<text x="184.8" y="141.7">GND</text>
<text x="209.5" y="139.2">7</text>
<text x="209.5" y="141">8</text>
<text x="209.5" y="142.7">9</text>
<text x="234.7" y="142.8">VCC-3V3</text>
<text x="147.3" y="144.5">2</text>
<text x="147.3" y="148.1">4</text>
<text x="147.3" y="149.9">5</text>
<text x="147.3" y="146.3">3</text>
<text x="163.1" y="146.3">8</text>
<text x="163.1" y="144.5">9</text>
<text x="163.1" y="148.1">7</text>
<text x="163.1" y="149.9">6</text>
<text x="184.8" y="147">GND</text>
<text x="208.6" y="144.5">10</text>
<text x="208.6" y="146.3">11</text>
<text x="208.6" y="148.1">12</text>
<text x="208.6" y="149.9">13</text>
<text x="258" y="148.6">HDMI-5V</text>
<text x="149.4" y="153.4">SLP2510P8-ESD</text>
<text x="208.6" y="151.6">14</text>
<text x="208.6" y="153.4">15</text>
<text x="208.6" y="155.2">16</text>
<text x="147.3" y="157.9">1</text>
<text x="147.3" y="159.6">2</text>
<text x="147.3" y="161.4">3</text>
<text x="163.1" y="161.4">8</text>
<text x="163.1" y="157.9">10</text>
<text x="163.1" y="159.6">9</text>
<text x="196" y="159.5">HDMI-5V</text>
<text x="199" y="157.7">GND</text>
<text x="208.6" y="157">17</text>
<text x="208.6" y="158.8">18</text>
<text x="208.6" y="160.5">19</text>
<text x="133.4" y="166.8">R0402</text>
<text x="147.3" y="163.2">4</text>
<text x="163.1" y="163.2">7</text>
<text x="163.1" y="165">6</text>
<text x="239.2" y="165.9">R0402</text>
<text x="263.2" y="162.3">C0402</text>
<text x="123.6" y="172.1">R0402</text>
<text x="149.4" y="168.6">SLP2510P8-ESD</text>
<text x="214.8" y="172.9" transform="rotate(-90 214.8 172.9)">20</text>
<text x="216.6" y="172.9" transform="rotate(-90 216.6 172.9)">21</text>
<text x="218.4" y="172.9" transform="rotate(-90 218.4 172.9)">22</text>
<text x="220.1" y="172.9" transform="rotate(-90 220.1 172.9)">23</text>
<text x="259.6" y="171.2">GND</text>
<text x="120.1" y="179.2">GND</text>
<text x="215.2" y="181.9">GND</text>
<text x="229.4" y="196.1">Design Name</text>
<text x="229.4" y="201.4">Size</text>
<text x="231.2" y="203.2">A3</text>
<text x="236.5" y="201.4">Page Name</text>
<text x="286.3" y="201.4">Rev</text>
<text x="286.3" y="203.2">1.1</text>
<text x="229.4" y="206.8">Date:</text>
<text x="238.7" y="206.8">Friday, January 23, 2015</text>
<text x="265" y="206.8">Sheet</text>
<text x="273.9" y="206.8">14</text>
<text x="279.2" y="206.8">of</text>
<text x="284.5" y="206.8">16</text>
</g>
<g font-size="1.6" fill="#004080">
<text x="120.9" y="30.9">VCC1</text>
<text x="120.9" y="32.7">VCC2</text>
<text x="120.9" y="34.5">GND1</text>
<text x="128.3" y="32.7">SCK</text>
<text x="128.3" y="30.9">SDA</text>
<text x="129" y="34.5">INT</text>
<text x="120.9" y="36.3">PWR-EN RST</text>
<text x="120.9" y="38.1">D0</text>
<text x="120.9" y="39.8">D1</text>
<text x="120.9" y="41.6">D2</text>
<text x="126.9" y="39.8">BL-EN</text>
<text x="127.6" y="38.1">PWM</text>
<text x="129.4" y="41.6">DE</text>
<text x="120.9" y="45.2">D4</text>
<text x="120.9" y="43.4">D3</text>
<text x="120.9" y="46.9">D5</text>
<text x="126" y="45.2">HSYNC</text>
<text x="126.1" y="43.4">VSYNC</text>
<text x="127.8" y="46.9">DISP</text>
<text x="120.9" y="48.7">D6</text>
<text x="120.9" y="50.5">D7</text>
<text x="120.9" y="52.3">D8</text>
<text x="127.1" y="50.5">GND2</text>
<text x="127.4" y="48.7">PCLK</text>
<text x="128.7" y="52.3">D23</text>
<text x="120.9" y="54.1">D9</text>
<text x="120.9" y="55.8">D10</text>
<text x="120.9" y="57.6">D11</text>
<text x="120.9" y="59.4">D12</text>
<text x="128.7" y="59.4">D19</text>
<text x="128.7" y="57.6">D20</text>
<text x="128.7" y="55.8">D21</text>
<text x="128.7" y="54.1">D22</text>
<text x="120.9" y="61.2">D13</text>
<text x="120.9" y="62.9">D14</text>
<text x="120.9" y="64.7">D15</text>
<text x="128.7" y="64.7">D16</text>
<text x="128.7" y="62.9">D17</text>
<text x="128.7" y="61.2">D18</text>
<text x="150.3" y="129.6">IN1</text>
<text x="150.3" y="131.4">IN2</text>
<text x="156.7" y="129.6">OUT1</text>
<text x="156.7" y="131.4">OUT2</text>
<text x="212.5" y="129.6">D2P</text>
<text x="212.5" y="131.4">G_D2</text>
<text x="150.3" y="135">IN3</text>
<text x="150.3" y="136.7">IN4</text>
<text x="150.3" y="133.2">GND1</text>
<text x="156.5" y="133.2">GND2</text>
<text x="156.7" y="135">OUT3</text>
<text x="156.7" y="136.7">OUT4</text>
<text x="212.5" y="133.2">D2N</text>
<text x="212.5" y="135">D1P</text>
<text x="212.5" y="136.7">G_D1</text>
<text x="150.3" y="143.8">IN1</text>
<text x="156.7" y="143.8">OUT1</text>
<text x="212.5" y="138.5">D1N</text>
<text x="212.5" y="140.3">D0P</text>
<text x="212.5" y="142.1">G_D0</text>
<text x="212.5" y="143.8">D0N</text>
<text x="150.3" y="145.6">IN2</text>
<text x="150.3" y="149.2">IN3</text>
<text x="150.3" y="147.4">GND1</text>
<text x="156.5" y="147.4">GND2</text>
<text x="156.7" y="145.6">OUT2</text>
<text x="156.7" y="149.2">OUT3</text>
<text x="212.5" y="145.6">CLKP</text>
<text x="212.5" y="147.4">G_CLK</text>
<text x="212.5" y="149.2">CLKN</text>
<text x="150.3" y="151">IN4</text>
<text x="156.7" y="151">OUT4</text>
<text x="212.5" y="151">CEC</text>
<text x="212.5" y="152.7">NC</text>
<text x="212.5" y="154.5">SCL</text>
<text x="150.3" y="159">IN1</text>
<text x="150.3" y="160.7">IN2</text>
<text x="156.7" y="159">OUT1</text>
<text x="156.7" y="160.7">OUT2</text>
<text x="212.5" y="156.3">SDA</text>
<text x="212.5" y="158.1">G_DDC/CEC</text>
<text x="212.5" y="159.9">+5V</text>
<text x="212.5" y="161.6">HOT_PLUG_DET</text>
<text x="150.3" y="164.3">IN3</text>
<text x="150.3" y="166.1">IN4</text>
<text x="150.3" y="162.5">GND1</text>
<text x="156.5" y="162.5">GND2</text>
<text x="156.7" y="164.3">OUT3</text>
<text x="156.7" y="166.1">OUT4</text>
<text x="215.9" y="168.9" transform="rotate(-90 215.9 168.9)">SHIELD1</text>
<text x="217.7" y="168.9" transform="rotate(-90 217.7 168.9)">SHIELD2</text>
<text x="219.5" y="168.9" transform="rotate(-90 219.5 168.9)">SHIELD3</text>
<text x="221.3" y="168.9" transform="rotate(-90 221.3 168.9)">SHIELD4</text>
</g>
<g font-size="1.6" fill="#008000">
<text x="23.5" y="39.6">LCD0-D8</text>
<text x="23.5" y="41.4">LCD0-D9</text>
<text x="37.7" y="39.6">LCD-G0</text>
<text x="37.7" y="41.4">LCD-G1</text>
<text x="23.5" y="46.8">LCD0-D12</text>
<text x="23.5" y="43.2">LCD0-D10</text>
<text x="23.5" y="45">LCD0-D11</text>
<text x="37.7" y="46.8">LCD-G4</text>
<text x="37.7" y="43.2">LCD-G2</text>
<text x="37.7" y="45">LCD-G3</text>
<text x="23.5" y="48.5">LCD0-D13</text>
<text x="23.5" y="50.3">LCD0-D14</text>
<text x="23.5" y="52.1">LCD0-D15</text>
<text x="37.7" y="48.5">LCD-G5</text>
<text x="37.7" y="50.3">LCD-G6</text>
<text x="37.7" y="52.1">LCD-G7</text>
<text x="94.6" y="53">LCD-G1</text>
<text x="94.6" y="51.2">LCD-G0</text>
<text x="94.6" y="56.5">LCD-G3</text>
<text x="94.6" y="54.8">LCD-G2</text>
<text x="94.6" y="58.3">LCD-G4</text>
<text x="94.6" y="61.9">LCD-G6</text>
<text x="94.6" y="63.6">LCD-G7</text>
<text x="94.6" y="60.1">LCD-G5</text>
<text x="211.6" y="125">HDMI-TYPE-A</text>
</g>
<g font-size="1.6" fill="#ff8000">
<text x="23.5" y="68.1">LCD0-CLK</text>
<text x="23.5" y="71.6">LCD0-VS</text>
<text x="23.5" y="69.9">LCD0-HS</text>
<text x="55.5" y="69.9">LCD-HS</text>
<text x="55.5" y="71.6">LCD-VS</text>
<text x="23.5" y="73.4">LCD0-DE</text>
<text x="55.5" y="73.4">LCD-DE</text>
</g>
<text font-size="1.6" fill="#004000" x="240.1" y="156.1">SOD323</text>
<g font-size="1.6" fill="#0f0">
<text x="128.9" y="169.3">HHPD 网络</text>
<text x="128.9" y="170.9">的电压在2V 以上</text>
</g>
</svg>
